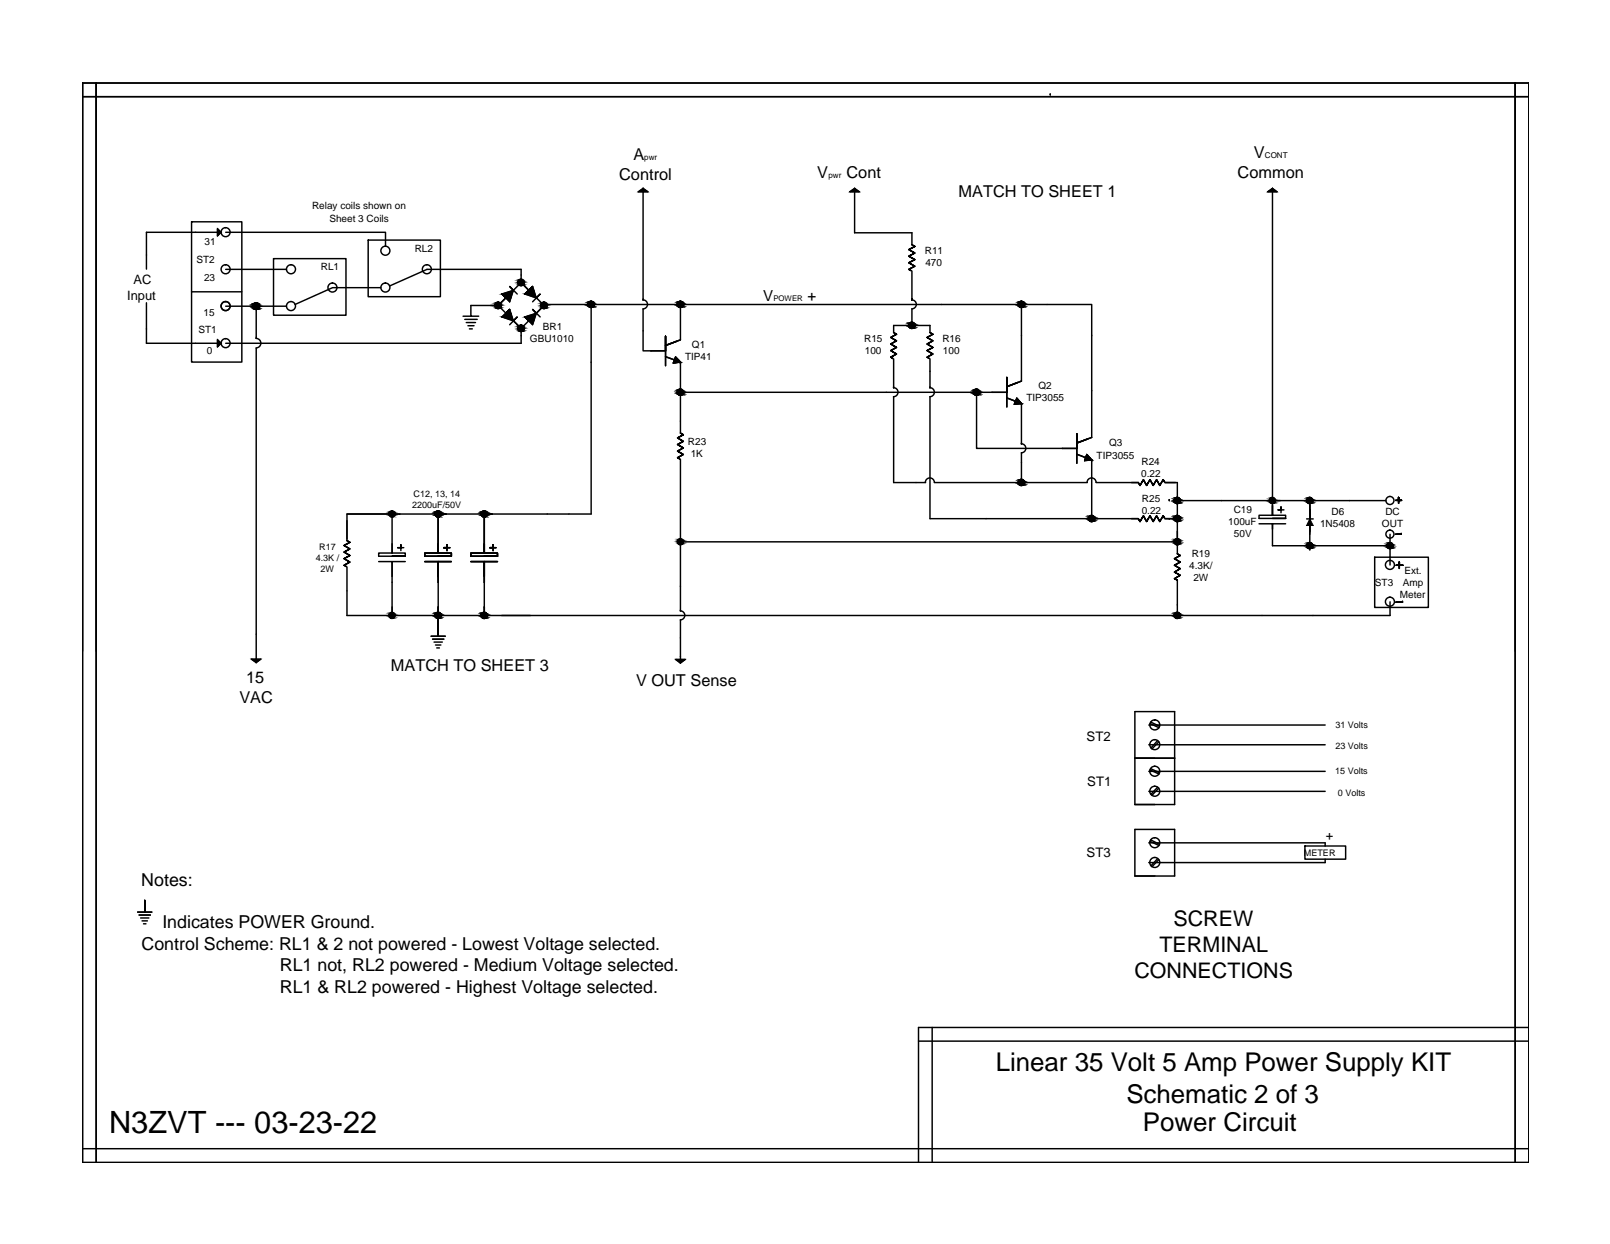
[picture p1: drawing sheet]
<svg xmlns="http://www.w3.org/2000/svg" width="279mm" height="216mm" viewBox="0 0 279 216" stroke-linecap="round" stroke-linejoin="round" font-family="sans-serif">
<!-- layer: 0 -->
<g fill="none" stroke="#000" stroke-width=".25">
<path d="M14.3 14.4h251v98.6M14.3 14.4h251v187.3h-251zM14.3 16.8h251M16.7 14.4v187.3M182.3 16.5h.1M262.9 14.4v187.3M33.2 38.5h8.8v24.3h-8.8zM37.7 39.7l.7 .6-.7 .7zM110.8 33.3l.8-.6 .9 .6zM111.6 32.7v19.4M147.5 33.3l.8-.6 .9 .6zM148.3 33.3v7.1h10v2.1"/>
<path d="M220 33.3l.8-.6 .8 .6zM220.8 33.3v56.1M25.4 52.5v7.1h13M33.2 50.6h8.8M37.7 58.9l.7 .7-.7 .6zM38.4 40.3h-13v6.4M39.2 40.3h27.7v2.4M39.2 53.1h10.5M39.2 46.8h10.5M44.4 58.7a.83 .83 0 0 1 .9 .9 .83 .83 0 0 1-.9 .8M44.5 53.1v5.6M47.5 44.9h12.5v9.8h-12.5z"/>
<path d="M63.9 41.7h12.5v9.8h-12.5zM66.1 49.9h-8.4l-6.5 2.9M67.6 49.6l6.5-2.8h16.3v2.2l1.4 1.4M80.4 54.9h1.3M80.7 55.4h2.1M80.9 56h1.6M81.2 56.5h1.1M81.5 57.1h.5M86.5 53h-4.8v1.9h1.4M87.1 51l2-.6-.7 2-1.3-1.4 .7 .7M87.8 51.7l-1.3 1.3 3.9 4 4-4-4-4-3.9 4 .1-.1M88.4 53.7l.7 2-2-.7 1.3-1.3-.6 .7 2.6 2.6v2.6h-51.2"/>
<path d="M89.1 55.7l.7-.7-1.4 1.4M89.8 51l-1.4-1.3 .7 .7-1.3 1.3M92.4 49.7l-1.3 1.3 .7-.6 1.3 1.3-2-.7 1.3-1.3 .7 2 .6-.7-1.3 1.4M93.1 54.4l-.7-.7 1.3 1.3M94.4 53l-2.6 2.7-.7-.7 1.3 1.4 .7-2-2 .6M94.9 52.8h94.6v23.1l-2.6 1 1.9-.7M102.6 52.8v36.4h-42.4M111.6 52a.78 .78 0 0 1 .8 .8 .78 .78 0 0 1-.8 .8v7.3h3.9v-2.6v5.2M118.1 52.8v6.2l-2.6 1M155.1 57.7l.5 .3-1 .6 1 .6-1 .5 1 .6-1 .5 1 .6-1 .6 .5 .3-.5-.3 1-.6-1-.6 1-.5-1-.6 1-.5-1-.6 1-.6zM155.1 57.7v-1.2h6.3v1.2M158.2 52a.78 .78 0 0 1 .8 .8 .78 .78 0 0 1-.8 .8"/>
<path d="M158.3 47v5.1v-.2M158.3 42.5l.5 .3-1.1 .5 1.1 .6-1.1 .6 1.1 .6-1.1 .5 1.1 .6-1.1 .6 .6 .2-.6-.2 1.1-.6-1.1-.6 1.1-.5-1.1-.6 1.1-.6-1.1-.6 1.1-.5zM158.3 53.6v2.9M161.4 57.7l.5 .3-1 .6 1 .6-1 .5 1 .6-1 .5 1 .6-1 .6 .5 .3-.5-.3 1-.6-1-.6 1-.5-1-.6 1-.5-1-.6 1-.6zM177.3 52.8v13.3l-2.6 1 1.9-.7M44.5 60.4v54M115.5 61.9l2.6 .9-.9-.9-.3 1.1 1.2-.2v12.4M118.1 75.2l.5 .3-1 .5 1 .6-1 .5 1 .6-1 .6 1 .6-1 .5 .5 .3-.5-.3 1-.5-1-.6 1-.6-1-.6 1-.5-1-.6 1-.5zM118.1 68.1h56.6v-2.6v5.1M118.1 79.7v14.3h86.2v-4M155.1 67.3a.78 .78 0 0 1 .7 .8 .78 .78 0 0 1-.7 .7M155.1 62.3v5v-.2"/>
<path d="M155.1 68.8v14.9h5.5M161.4 67.3a.78 .78 0 0 1 .8 .8 .78 .78 0 0 1-.8 .7M161.4 68.8v21.2h36.1M161.4 62.3v5M169.5 68.1v9.7h17.4v-2.5v5.1M174.7 69.1l2.6 .9-.8-.9-.5 1.1 1.3-.2v7.1M177.2 77a.78 .78 0 0 1 .8 .8 .78 .78 0 0 1-.8 .8M177.3 78.6v5.1M186.9 78.8l2.6 1-.9-.9-.4 1 1.3-.1v10.2M60.2 93.8l.5 .3-1 .6 1 .6-1 .5 1 .6-1 .6 1 .6-1 .5 .5 .3-.5-.3 1-.5-1-.6 1-.6-1-.6 1-.5-1-.6 1-.6zM60.2 90.4v3.4M60.2 98.4v8.4h181v-2.3"/>
<path d="M65.7 97.5h4.6M68 96.5h2.3h-4.6v-.5h4.6v.5M68 89.2h-7.8v4.3M68 97.5v9.3M69.4 89.3l-1.4-.1v6.8v-1.6M70.1 95.1h-1.1h.6v-.6v1.1M73.7 97.5h4.6M76 96.5h2.3h-4.6v-.5h4.6v.5M76 97.5v9.3M77.4 89.3l-1.4-.1v6.8v-1.6M78.1 95.1h-1.1h.6v-.6v1.1M81.7 97.5h4.6"/>
<path d="M84 96.5h2.3h-4.6v-.5h4.6v.5M84 97.5v9.3M85.4 89.3l-1.4-.1v6.8v-1.6M86.1 95.1h-1.1h.6v-.6v1.1M118.1 94v12.1M160.6 83.7a.78 .78 0 0 1 .8-.8 .78 .78 0 0 1 .8 .8h26.5M188.7 83.7a.78 .78 0 0 1 .7-.8 .78 .78 0 0 1 .8 .8h7.3M197.5 90l.3 .5 .6-1 .6 1 .6-1 .5 1 .6-1 .6 1 .6-1 .3 .5-.3-.5-.6 1-.6-1-.6 1-.5-1-.6 1-.6-1-.6 1zM197.5 83.7l.3 .6 .6-1.1 .6 1.1 .6-1.1 .5 1.1 .6-1.1 .6 1.1 .6-1.1 .3 .5-.3-.5-.6 1.1-.6-1.1-.6 1.1-.5-1.1-.6 1.1-.6-1.1-.6 1.1zM202.2 83.7h2.1v6.3M202.2 90h2.1M202.9 86.9h.1"/>
<path d="M202.9 90v.1M204.3 96.1l.5 .3-1 .6 1 .6-1 .5 1 .6-1 .6 1 .5-1 .6 .5 .3-.5-.3 1-.6-1-.5 1-.6-1-.6 1-.5-1-.6 1-.6zM204.3 92.2v3.9M204.3 86.9h36.2M218.5 90.9h4.6M219.9 86.9h2.3M220.8 90h2.3h-4.6v-.6h4.6v.6M220.8 90.9v3.8h20.4M222.8 88.5h-1h.5v-.5v1M226.8 90.1h1.1M227.3 87.4v2.4v-1.4M227.3 90.1v2.2"/>
<path d="M227.3 89.9v2.3M227.3 86.9v8.6M238.6 96.7h9.3v8.7h-9.3zM241.2 92.7v5.4M242.2 92.7h1zM242.2 86.8h1h-.5v-.5v1M242.3 98.1h1.1h-.6v-.5v1.1M242.7 86.3v.5h.5h-1h1h-.5v-.5v1zM242.8 97.6v.5h.6h-1.1h1.1h-.6v-.5v1.1zM243.2 92.7h.1M43.6 114.4h1.7l-.8 .6zM74.8 110.4h1.2v-3.6v3.6h1.3"/>
<path d="M75.1 110.9h1.9M75.3 111.4h1.5M75.6 111.9h.9M75.8 112.5h.5M117.2 114.4h1.7l-.8 .7zM118.1 106a.78 .78 0 0 1 .7 .8 .78 .78 0 0 1-.7 .8M118.1 107.6v7.4M204.3 100.7v6.1M242.2 104.5h1.2zM243.4 104.5h.1M196.9 123.5h6.9v16.1h-6.9zM196.9 131.6h6.9"/>
<path d="M199.4 133.9h30.6M199.4 137.3h30.6M199.4 125.8h30.6M199.4 129.3h30.6M199.6 133.6l1.5 .7M199.6 125.6l1.5 .7M199.7 133.4l1.5 .7M199.7 125.3l1.5 .7M200.9 136.6l-1.2 1.3M200.9 128.5l-1.2 1.3M201.1 136.8l-1.2 1.2M201.1 128.7l-1.2 1.3"/>
<path d="M23.9 158.3h1.2v-2v2h1.2M24.1 158.8h2M24.4 159.3h1.4M24.7 159.8h.9M196.9 143.9h6.9v8.1h-6.9zM199.4 146.3h30.6v.5M199.6 146l1.5 .7M199.7 145.8l1.5 .7M200.9 149l-1.2 1.3M201.1 149.2l-1.2 1.2M226.5 146.8h7v2.3h-7zM230 149.1v.6h-30.6"/>
<path d="M24.9 160.3h.4M161.8 178.3v23.4M265.3 178.3h-105.9v23.4M14.3 199.4h251M159.4 180.7h105.9"/>
<circle cx="39.2" cy="46.7" r=".78"/>
<circle cx="39.2" cy="40.3" r=".78"/>
<circle cx="39.2" cy="53.1" r=".78"/>
<circle cx="39.2" cy="59.6" r=".78"/>
<circle cx="44.4" cy="53.1" r=".57"/>
<circle cx="50.5" cy="46.7" r=".78"/>
<circle cx="50.5" cy="53.1" r=".78"/>
<circle cx="57.7" cy="49.9" r=".78"/>
<circle cx="66.9" cy="43.5" r=".78"/>
<circle cx="66.9" cy="49.9" r=".78"/>
<circle cx="74.1" cy="46.7" r=".78"/>
<circle cx="86.4" cy="53" r=".57"/>
<circle cx="90.4" cy="57" r=".57"/>
<circle cx="90.4" cy="49" r=".57"/>
<circle cx="94.4" cy="53" r=".57"/>
<circle cx="102.6" cy="52.8" r=".53"/>
<circle cx="118.1" cy="52.8" r=".53"/>
<circle cx="158.2" cy="56.5" r=".53"/>
<circle cx="177.2" cy="52.8" r=".53"/>
<circle cx="118.1" cy="68.1" r=".53"/>
<circle cx="169.5" cy="68.1" r=".53"/>
<circle cx="68" cy="89.2" r=".53"/>
<circle cx="76" cy="89.2" r=".53"/>
<circle cx="84" cy="89.2" r=".53"/>
<circle cx="118.1" cy="94" r=".53"/>
<circle cx="177.2" cy="83.7" r=".53"/>
<circle cx="189.4" cy="90" r=".53"/>
<circle cx="204.3" cy="86.9" r=".53"/>
<circle cx="204.3" cy="90" r=".53"/>
<circle cx="204.3" cy="94" r=".53"/>
<circle cx="220.8" cy="86.9" r=".53"/>
<circle cx="227.3" cy="86.9" r=".53"/>
<circle cx="227.3" cy="94.7" r=".53"/>
<circle cx="241.2" cy="98" r=".78"/>
<circle cx="241.2" cy="92.7" r=".7"/>
<circle cx="241.2" cy="86.9" r=".7"/>
<circle cx="241.2" cy="94.7" r=".53"/>
<circle cx="68" cy="106.8" r=".53"/>
<circle cx="76" cy="106.8" r=".53"/>
<circle cx="84" cy="106.8" r=".53"/>
<circle cx="204.3" cy="106.8" r=".53"/>
<circle cx="241.2" cy="104.4" r=".78"/>
<circle cx="200.4" cy="133.9" r=".87"/>
<circle cx="200.4" cy="125.8" r=".87"/>
<circle cx="200.4" cy="137.3" r=".87"/>
<circle cx="200.4" cy="129.2" r=".87"/>
<circle cx="200.4" cy="146.3" r=".87"/>
<circle cx="200.4" cy="149.7" r=".87"/>
</g>
<g fill="#000" stroke="#000" stroke-width=".17">
<path d="M44 53.4h.9l-.2 .3zM44.2 52.7h.5zM86 53.3h.9l-.2 .2zM86.2 52.5h.5zM89.9 57.3h1l-.2 .2zM89.9 49.3h1l-.2 .2zM90.1 56.5h.6zM90.1 48.6h.6zM93.9 53.3h1l-.2 .2zM94.1 52.5h.6zM102.1 53.1h.9l-.2 .2zM102.3 52.4h.5z"/>
<path d="M117.7 53.1h.8l-.2 .2zM117.8 52.4h.5zM157.8 56.7h.9l-.2 .3zM158 56.1h.5zM176.8 53.1h.9l-.2 .2zM177 52.4h.5zM117.7 68.3h.8l-.2 .2zM117.8 67.6h.5zM169.1 68.3h.8l-.2 .2zM169.2 67.6h.5zM67.6 89.5h.9l-.2 .2zM67.8 88.8h.5z"/>
<path d="M75.6 89.5h.9l-.2 .2zM75.8 88.8h.5zM83.6 89.5h.9l-.2 .2zM83.8 88.8h.5zM117.7 94.3h.8l-.2 .2zM117.8 93.6h.5zM176.8 84h.9l-.2 .2zM177 83.3h.5zM189 90.3h.9l-.2 .2zM189.2 89.6h.5zM203.8 87.1h.9l-.1 .2zM203.8 90.3h.9l-.1 .2z"/>
<path d="M203.8 94.3h.9l-.1 .2zM204.1 86.4h.5zM204.1 89.6h.5zM204.1 93.6h.5zM220.4 87.1h.8l-.1 .2zM220.6 86.4h.5zM226.9 87.1h.9l-.2 .2zM226.9 95h.9l-.2 .1zM227 86.4h.6zM227 94.2h.6zM240.8 95h.9l-.2 .1zM241 94.2h.5z"/>
<path d="M67.6 107.1h.9l-.2 .2zM67.8 106.4h.5zM75.6 107.1h.9l-.2 .2zM75.8 106.4h.5zM83.6 107.1h.9l-.2 .2zM83.8 106.4h.5zM203.8 107.1h.9l-.1 .2zM204.1 106.4h.5z"/>
<path d="M37.7 39.7v.6h.7zM37.7 40.3h.7l-.7 .7z"/>
<path d="M110.8 33.3l.8-.6v.6zM111.6 32.7v.6h.9z"/>
<path d="M147.5 33.3l.8-.6v.6zM148.3 32.7v.6h.9z"/>
<path d="M220 33.3l.8-.6v.6zM220.8 32.7v.6h.8z"/>
<path d="M37.7 58.9v.7h.7zM37.7 59.6h.7l-.7 .6z"/>
<path d="M44 52.9l-.1 .2h1.1zM44 52.9h.9l.1 .2z"/>
<path d="M44 52.9l-.1 .2h1.1zM44 52.9h.9l.1 .2z"/>
<path d="M44 52.9l-.1 .2h1.1zM44 52.9h.9l.1 .2z"/>
<path d="M44 52.9h.9l-.7-.2zM44.2 52.7h.5l.2 .2z"/>
<path d="M43.9 53.1l.1 .3h.9zM43.9 53.1h1.1l-.1 .3z"/>
<path d="M44 53.4l.2 .3h.5zM44.2 53.7h.5z"/>
<path d="M44 52.9h.9l-.7-.2zM44.2 52.7h.5l.2 .2z"/>
<path d="M43.9 53.1l.1 .3h.9zM43.9 53.1h1.1l-.1 .3z"/>
<path d="M44 53.4l.2 .3h.5zM44.2 53.7h.5z"/>
<path d="M44 52.9h.9l-.7-.2zM44.2 52.7h.5l.2 .2z"/>
<path d="M43.9 53.1l.1 .3h.9zM43.9 53.1h1.1l-.1 .3z"/>
<path d="M44 53.4l.2 .3h.5zM44.2 53.7h.5z"/>
<path d="M86 52.8l-.1 .2h1.1zM86 52.8h.9l.1 .2z"/>
<path d="M86 52.8h.9l-.7-.3zM86.2 52.5h.5l.2 .3z"/>
<path d="M85.9 53l.1 .3h.9zM85.9 53h1.1l-.1 .3z"/>
<path d="M86 53.3l.2 .2h.5zM86.2 53.5h.5z"/>
<path d="M87.1 55h1.3l-.6-.6zM87.1 55h1.3l.7 .7z"/>
<path d="M88.4 53.7l-.6 .7h.9zM87.8 54.4h.9l.4 1.3z"/>
<path d="M89.1 50.4l-1.3 1.3h.9zM87.8 51.7h.9l-.3 .7z"/>
<path d="M87.1 51h1.3l.7-.6zM87.1 51h1.3l-.6 .7z"/>
<path d="M89.9 56.7l-.1 .3h1.2zM89.9 56.7h1l.1 .3z"/>
<path d="M89.9 48.8l-.1 .2h1.2zM89.9 48.8h1l.1 .2z"/>
<path d="M89.9 56.7h1l-.8-.2zM90.1 56.5h.6l.2 .2z"/>
<path d="M89.8 57l.1 .3h1zM89.8 57h1.2l-.1 .3z"/>
<path d="M89.9 57.3l.2 .2h.6zM90.1 57.5h.6z"/>
<path d="M89.9 48.8h1l-.8-.2zM90.1 48.6h.6l.2 .2z"/>
<path d="M89.8 49l.1 .3h1zM89.8 49h1.2l-.1 .3z"/>
<path d="M89.9 49.3l.2 .2h.6zM90.1 49.5h.6z"/>
<path d="M91.1 51h1.3l-.6-.6zM91.1 51h1.3l.7 .7z"/>
<path d="M92.4 49.7l-.6 .7h.8zM91.8 50.4h.8l.5 1.3z"/>
<path d="M93.1 54.4l-1.3 1.3h.8zM91.8 55.7h.8l-.2 .7z"/>
<path d="M91.1 55h1.3l.7-.6zM91.1 55h1.3l-.6 .7z"/>
<path d="M93.9 52.8l-.1 .2h1.2zM93.9 52.8h1l.1 .2z"/>
<path d="M93.9 52.8h1l-.8-.3zM94.1 52.5h.6l.2 .3z"/>
<path d="M93.8 53l.1 .3h1zM93.8 53h1.2l-.1 .3z"/>
<path d="M93.9 53.3l.2 .2h.6zM94.1 53.5h.6z"/>
<path d="M102.1 52.6v.2h1zM102.1 52.6h.9l.1 .2z"/>
<path d="M102.1 52.6v.2h1zM102.1 52.6h.9l.1 .2z"/>
<path d="M102.1 52.6v.2h1zM102.1 52.6h.9l.1 .2z"/>
<path d="M102.1 52.6h.9l-.7-.2zM102.3 52.4h.5l.2 .2z"/>
<path d="M102.1 52.8v.3h.9zM102.1 52.8h1l-.1 .3z"/>
<path d="M102.1 53.1l.2 .2h.5zM102.3 53.3h.5z"/>
<path d="M102.1 52.6h.9l-.7-.2zM102.3 52.4h.5l.2 .2z"/>
<path d="M102.1 52.8v.3h.9zM102.1 52.8h1l-.1 .3z"/>
<path d="M102.1 53.1l.2 .2h.5zM102.3 53.3h.5z"/>
<path d="M102.1 52.6h.9l-.7-.2zM102.3 52.4h.5l.2 .2z"/>
<path d="M102.1 52.8v.3h.9zM102.1 52.8h1l-.1 .3z"/>
<path d="M102.1 53.1l.2 .2h.5zM102.3 53.3h.5z"/>
<path d="M117.7 52.6l-.1 .2h1zM117.7 52.6h.8l.1 .2z"/>
<path d="M117.7 52.6l-.1 .2h1zM117.7 52.6h.8l.1 .2z"/>
<path d="M117.7 52.6l-.1 .2h1zM117.7 52.6h.8l.1 .2z"/>
<path d="M117.8 52.4l-.1 .2h.8zM117.8 52.4h.5l.2 .2z"/>
<path d="M117.6 52.8l.1 .3h.8zM117.6 52.8h1l-.1 .3z"/>
<path d="M117.7 53.1l.1 .2h.5zM117.8 53.3h.5z"/>
<path d="M117.8 52.4l-.1 .2h.8zM117.8 52.4h.5l.2 .2z"/>
<path d="M117.6 52.8l.1 .3h.8zM117.6 52.8h1l-.1 .3z"/>
<path d="M117.7 53.1l.1 .2h.5zM117.8 53.3h.5z"/>
<path d="M117.8 52.4l-.1 .2h.8zM117.8 52.4h.5l.2 .2z"/>
<path d="M117.6 52.8l.1 .3h.8zM117.6 52.8h1l-.1 .3z"/>
<path d="M117.7 53.1l.1 .2h.5zM117.8 53.3h.5z"/>
<path d="M157.8 56.2l-.1 .3h1.1zM157.8 56.2h.9l.1 .3z"/>
<path d="M157.8 56.2l-.1 .3h1.1zM157.8 56.2h.9l.1 .3z"/>
<path d="M157.8 56.2l-.1 .3h1.1zM157.8 56.2h.9l.1 .3z"/>
<path d="M157.8 56.2h.9l-.7-.1zM158 56.1h.5l.2 .1z"/>
<path d="M157.7 56.5l.1 .2h.9zM157.7 56.5h1.1l-.1 .2z"/>
<path d="M157.8 56.7l.2 .3h.5zM158 57h.5z"/>
<path d="M157.8 56.2h.9l-.7-.1zM158 56.1h.5l.2 .1z"/>
<path d="M157.7 56.5l.1 .2h.9zM157.7 56.5h1.1l-.1 .2z"/>
<path d="M157.8 56.7l.2 .3h.5zM158 57h.5z"/>
<path d="M157.8 56.2h.9l-.7-.1zM158 56.1h.5l.2 .1z"/>
<path d="M157.7 56.5l.1 .2h.9zM157.7 56.5h1.1l-.1 .2z"/>
<path d="M157.8 56.7l.2 .3h.5zM158 57h.5z"/>
<path d="M176.8 52.6v.2h1zM176.8 52.6h.9l.1 .2z"/>
<path d="M176.8 52.6v.2h1zM176.8 52.6h.9l.1 .2z"/>
<path d="M176.8 52.6v.2h1zM176.8 52.6h.9l.1 .2z"/>
<path d="M177 52.4l-.2 .2h.9zM177 52.4h.5l.2 .2z"/>
<path d="M176.8 52.8v.3h.9zM176.8 52.8h1l-.1 .3z"/>
<path d="M176.8 53.1l.2 .2h.5zM177 53.3h.5z"/>
<path d="M177 52.4l-.2 .2h.9zM177 52.4h.5l.2 .2z"/>
<path d="M176.8 52.8v.3h.9zM176.8 52.8h1l-.1 .3z"/>
<path d="M176.8 53.1l.2 .2h.5zM177 53.3h.5z"/>
<path d="M177 52.4l-.2 .2h.9zM177 52.4h.5l.2 .2z"/>
<path d="M176.8 52.8v.3h.9zM176.8 52.8h1l-.1 .3z"/>
<path d="M176.8 53.1l.2 .2h.5zM177 53.3h.5z"/>
<path d="M117.1 62.5l-.2 .3h1.2zM116.9 62.8h1.2l-1.2 .2z"/>
<path d="M117.1 62.5l-.2 .3h1.2zM116.9 62.8h1.2l-1.2 .2z"/>
<path d="M117.2 61.9l-.1 .6h.6zM117.1 62.5h.6l.4 .3z"/>
<path d="M117.2 61.9l-.1 .6h.6zM117.1 62.5h.6l.4 .3z"/>
<path d="M117.7 67.8l-.1 .3h1zM117.7 67.8h.8l.1 .3z"/>
<path d="M117.7 67.8l-.1 .3h1zM117.7 67.8h.8l.1 .3z"/>
<path d="M117.7 67.8l-.1 .3h1zM117.7 67.8h.8l.1 .3z"/>
<path d="M117.8 67.6l-.1 .2h.8zM117.8 67.6h.5l.2 .2z"/>
<path d="M117.6 68.1l.1 .2h.8zM117.6 68.1h1l-.1 .2z"/>
<path d="M117.7 68.3l.1 .2h.5zM117.8 68.5h.5z"/>
<path d="M117.8 67.6l-.1 .2h.8zM117.8 67.6h.5l.2 .2z"/>
<path d="M117.6 68.1l.1 .2h.8zM117.6 68.1h1l-.1 .2z"/>
<path d="M117.7 68.3l.1 .2h.5zM117.8 68.5h.5z"/>
<path d="M117.8 67.6l-.1 .2h.8zM117.8 67.6h.5l.2 .2z"/>
<path d="M117.6 68.1l.1 .2h.8zM117.6 68.1h1l-.1 .2z"/>
<path d="M117.7 68.3l.1 .2h.5zM117.8 68.5h.5z"/>
<path d="M169.1 67.8l-.1 .3h1zM169.1 67.8h.8l.1 .3z"/>
<path d="M169.1 67.8l-.1 .3h1zM169.1 67.8h.8l.1 .3z"/>
<path d="M169.1 67.8l-.1 .3h1zM169.1 67.8h.8l.1 .3z"/>
<path d="M169.2 67.6l-.1 .2h.8zM169.2 67.6h.5l.2 .2z"/>
<path d="M169 68.1l.1 .2h.8zM169 68.1h1l-.1 .2z"/>
<path d="M169.1 68.3l.1 .2h.5zM169.2 68.5h.5z"/>
<path d="M169.2 67.6l-.1 .2h.8zM169.2 67.6h.5l.2 .2z"/>
<path d="M169 68.1l.1 .2h.8zM169 68.1h1l-.1 .2z"/>
<path d="M169.1 68.3l.1 .2h.5zM169.2 68.5h.5z"/>
<path d="M169.2 67.6l-.1 .2h.8zM169.2 67.6h.5l.2 .2z"/>
<path d="M169 68.1l.1 .2h.8zM169 68.1h1l-.1 .2z"/>
<path d="M169.1 68.3l.1 .2h.5zM169.2 68.5h.5z"/>
<path d="M176.2 69.7l-.1 .3h1.2zM176.1 70h1.2l-1.3 .2z"/>
<path d="M176.2 69.7l-.1 .3h1.2zM176.1 70h1.2l-1.3 .2z"/>
<path d="M176.5 69.1l-.3 .6h.7zM176.2 69.7h.7l.4 .3z"/>
<path d="M176.5 69.1l-.3 .6h.7zM176.2 69.7h.7l.4 .3z"/>
<path d="M188.4 79.4l-.1 .4h1.2zM188.3 79.8h1.2l-1.3 .1z"/>
<path d="M188.4 79.4l-.1 .4h1.2zM188.3 79.8h1.2l-1.3 .1z"/>
<path d="M188.6 78.9l-.2 .5h.7zM188.4 79.4h.7l.4 .4z"/>
<path d="M188.6 78.9l-.2 .5h.7zM188.4 79.4h.7l.4 .4z"/>
<path d="M67.6 89l-.1 .2h1.1zM67.6 89h.9l.1 .2z"/>
<path d="M67.6 89h.9l-.7-.2zM67.8 88.8h.5l.2 .2z"/>
<path d="M67.5 89.2l.1 .3h.9zM67.5 89.2h1.1l-.1 .3z"/>
<path d="M67.6 89.5l.2 .2h.5zM67.8 89.7h.5z"/>
<path d="M75.6 89l-.1 .2h1.1zM75.6 89h.9l.1 .2z"/>
<path d="M75.6 89l-.1 .2h1.1zM75.6 89h.9l.1 .2z"/>
<path d="M75.6 89l-.1 .2h1.1zM75.6 89h.9l.1 .2z"/>
<path d="M75.6 89h.9l-.7-.2zM75.8 88.8h.5l.2 .2z"/>
<path d="M75.5 89.2l.1 .3h.9zM75.5 89.2h1.1l-.1 .3z"/>
<path d="M75.6 89.5l.2 .2h.5zM75.8 89.7h.5z"/>
<path d="M75.6 89h.9l-.7-.2zM75.8 88.8h.5l.2 .2z"/>
<path d="M75.5 89.2l.1 .3h.9zM75.5 89.2h1.1l-.1 .3z"/>
<path d="M75.6 89.5l.2 .2h.5zM75.8 89.7h.5z"/>
<path d="M75.6 89h.9l-.7-.2zM75.8 88.8h.5l.2 .2z"/>
<path d="M75.5 89.2l.1 .3h.9zM75.5 89.2h1.1l-.1 .3z"/>
<path d="M75.6 89.5l.2 .2h.5zM75.8 89.7h.5z"/>
<path d="M83.6 89l-.1 .2h1.1zM83.6 89h.9l.1 .2z"/>
<path d="M83.6 89l-.1 .2h1.1zM83.6 89h.9l.1 .2z"/>
<path d="M83.6 89l-.1 .2h1.1zM83.6 89h.9l.1 .2z"/>
<path d="M83.6 89h.9l-.7-.2zM83.8 88.8h.5l.2 .2z"/>
<path d="M83.5 89.2l.1 .3h.9zM83.5 89.2h1.1l-.1 .3z"/>
<path d="M83.6 89.5l.2 .2h.5zM83.8 89.7h.5z"/>
<path d="M83.6 89h.9l-.7-.2zM83.8 88.8h.5l.2 .2z"/>
<path d="M83.5 89.2l.1 .3h.9zM83.5 89.2h1.1l-.1 .3z"/>
<path d="M83.6 89.5l.2 .2h.5zM83.8 89.7h.5z"/>
<path d="M83.6 89h.9l-.7-.2zM83.8 88.8h.5l.2 .2z"/>
<path d="M83.5 89.2l.1 .3h.9zM83.5 89.2h1.1l-.1 .3z"/>
<path d="M83.6 89.5l.2 .2h.5zM83.8 89.7h.5z"/>
<path d="M117.7 93.8l-.1 .2h1zM117.7 93.8h.8l.1 .2z"/>
<path d="M117.7 93.8h.8l-.7-.2zM117.8 93.6h.5l.2 .2z"/>
<path d="M117.6 94l.1 .3h.8zM117.6 94h1l-.1 .3z"/>
<path d="M117.7 94.3l.1 .2h.5zM117.8 94.5h.5z"/>
<path d="M176.8 83.5v.2h1zM176.8 83.5h.9l.1 .2z"/>
<path d="M176.8 83.5v.2h1zM176.8 83.5h.9l.1 .2z"/>
<path d="M176.8 83.5v.2h1zM176.8 83.5h.9l.1 .2z"/>
<path d="M177 83.3l-.2 .2h.9zM177 83.3h.5l.2 .2z"/>
<path d="M176.8 83.7v.3h.9zM176.8 83.7h1l-.1 .3z"/>
<path d="M176.8 84l.2 .2h.5zM177 84.2h.5z"/>
<path d="M177 83.3l-.2 .2h.9zM177 83.3h.5l.2 .2z"/>
<path d="M176.8 83.7v.3h.9zM176.8 83.7h1l-.1 .3z"/>
<path d="M176.8 84l.2 .2h.5zM177 84.2h.5z"/>
<path d="M177 83.3l-.2 .2h.9zM177 83.3h.5l.2 .2z"/>
<path d="M176.8 83.7v.3h.9zM176.8 83.7h1l-.1 .3z"/>
<path d="M176.8 84l.2 .2h.5zM177 84.2h.5z"/>
<path d="M189 89.8l-.1 .2h1.1zM189 89.8h.9l.1 .2z"/>
<path d="M189 89.8l-.1 .2h1.1zM189 89.8h.9l.1 .2z"/>
<path d="M189 89.8l-.1 .2h1.1zM189 89.8h.9l.1 .2z"/>
<path d="M189 89.8h.9l-.7-.2zM189.2 89.6h.5l.2 .2z"/>
<path d="M188.9 90l.1 .3h.9zM188.9 90h1.1l-.1 .3z"/>
<path d="M189 90.3l.2 .2h.5zM189.2 90.5h.5z"/>
<path d="M189 89.8h.9l-.7-.2zM189.2 89.6h.5l.2 .2z"/>
<path d="M188.9 90l.1 .3h.9zM188.9 90h1.1l-.1 .3z"/>
<path d="M189 90.3l.2 .2h.5zM189.2 90.5h.5z"/>
<path d="M189 89.8h.9l-.7-.2zM189.2 89.6h.5l.2 .2z"/>
<path d="M188.9 90l.1 .3h.9zM188.9 90h1.1l-.1 .3z"/>
<path d="M189 90.3l.2 .2h.5zM189.2 90.5h.5z"/>
<path d="M203.8 86.6v.3h1zM203.8 86.6h.9l.1 .3z"/>
<path d="M203.8 86.6v.3h1zM203.8 86.6h.9l.1 .3z"/>
<path d="M203.8 86.6v.3h1zM203.8 86.6h.9l.1 .3z"/>
<path d="M203.8 89.8v.2h1zM203.8 89.8h.9l.1 .2z"/>
<path d="M203.8 89.8v.2h1zM203.8 89.8h.9l.1 .2z"/>
<path d="M203.8 89.8v.2h1zM203.8 89.8h.9l.1 .2z"/>
<path d="M203.8 93.8v.2h1zM203.8 93.8h.9l.1 .2z"/>
<path d="M203.8 93.8v.2h1zM203.8 93.8h.9l.1 .2z"/>
<path d="M203.8 86.6h.9l-.6-.2zM204.1 86.4h.5l.1 .2z"/>
<path d="M203.8 86.9v.2h.9zM203.8 86.9h1l-.1 .2z"/>
<path d="M203.8 87.1l.3 .2h.5zM204.1 87.3h.5z"/>
<path d="M203.8 86.6h.9l-.6-.2zM204.1 86.4h.5l.1 .2z"/>
<path d="M203.8 86.9v.2h.9zM203.8 86.9h1l-.1 .2z"/>
<path d="M203.8 87.1l.3 .2h.5zM204.1 87.3h.5z"/>
<path d="M203.8 86.6h.9l-.6-.2zM204.1 86.4h.5l.1 .2z"/>
<path d="M203.8 86.9v.2h.9zM203.8 86.9h1l-.1 .2z"/>
<path d="M203.8 87.1l.3 .2h.5zM204.1 87.3h.5z"/>
<path d="M203.8 89.8h.9l-.6-.2zM204.1 89.6h.5l.1 .2z"/>
<path d="M203.8 90v.3h.9zM203.8 90h1l-.1 .3z"/>
<path d="M203.8 90.3l.3 .2h.5zM204.1 90.5h.5z"/>
<path d="M203.8 89.8h.9l-.6-.2zM204.1 89.6h.5l.1 .2z"/>
<path d="M203.8 90v.3h.9zM203.8 90h1l-.1 .3z"/>
<path d="M203.8 90.3l.3 .2h.5zM204.1 90.5h.5z"/>
<path d="M203.8 89.8h.9l-.6-.2zM204.1 89.6h.5l.1 .2z"/>
<path d="M203.8 90v.3h.9zM203.8 90h1l-.1 .3z"/>
<path d="M203.8 90.3l.3 .2h.5zM204.1 90.5h.5z"/>
<path d="M203.8 93.8h.9l-.6-.2zM204.1 93.6h.5l.1 .2z"/>
<path d="M203.8 94v.3h.9zM203.8 94h1l-.1 .3z"/>
<path d="M203.8 94.3l.3 .2h.5zM204.1 94.5h.5z"/>
<path d="M203.8 93.8h.9l-.6-.2zM204.1 93.6h.5l.1 .2z"/>
<path d="M203.8 94v.3h.9zM203.8 94h1l-.1 .3z"/>
<path d="M203.8 94.3l.3 .2h.5zM204.1 94.5h.5z"/>
<path d="M220.4 86.6l-.1 .3h1zM220.4 86.6h.8l.1 .3z"/>
<path d="M220.4 86.6h.8l-.6-.2zM220.6 86.4h.5l.1 .2z"/>
<path d="M220.3 86.9l.1 .2h.8zM220.3 86.9h1l-.1 .2z"/>
<path d="M220.4 87.1l.2 .2h.5zM220.6 87.3h.5z"/>
<path d="M227.3 90.1l-.5 1.1h.5zM227.3 90.1l.6 1.1h-.6z"/>
<path d="M226.9 86.6l-.1 .3h1zM226.9 86.6h.9v.3z"/>
<path d="M226.9 86.6l-.1 .3h1zM226.9 86.6h.9v.3z"/>
<path d="M226.9 94.5l-.1 .2h1zM226.9 94.5h.9v.2z"/>
<path d="M226.9 94.5l-.1 .2h1zM226.9 94.5h.9v.2z"/>
<path d="M227 86.4l-.1 .2h.9zM227 86.4h.6l.2 .2z"/>
<path d="M226.8 86.9l.1 .2h.9zM226.8 86.9h1v.2z"/>
<path d="M226.9 87.1l.1 .2h.6zM227 87.3h.6z"/>
<path d="M227 86.4l-.1 .2h.9zM227 86.4h.6l.2 .2z"/>
<path d="M226.8 86.9l.1 .2h.9zM226.8 86.9h1v.2z"/>
<path d="M226.9 87.1l.1 .2h.6zM227 87.3h.6z"/>
<path d="M227 94.2l-.1 .3h.9zM227 94.2h.6l.2 .3z"/>
<path d="M226.8 94.7l.1 .3h.9zM226.8 94.7h1v.3z"/>
<path d="M226.9 95l.1 .1h.6zM227 95.1h.6z"/>
<path d="M227 94.2l-.1 .3h.9zM227 94.2h.6l.2 .3z"/>
<path d="M226.8 94.7l.1 .3h.9zM226.8 94.7h1v.3z"/>
<path d="M226.9 95l.1 .1h.6zM227 95.1h.6z"/>
<path d="M240.8 94.5l-.1 .2h1zM240.8 94.5h.9v.2z"/>
<path d="M240.8 94.5l-.1 .2h1zM240.8 94.5h.9v.2z"/>
<path d="M240.8 94.5h.9l-.7-.3zM241 94.2h.5l.2 .3z"/>
<path d="M240.7 94.7l.1 .3h.9zM240.7 94.7h1v.3z"/>
<path d="M240.8 95l.2 .1h.5zM241 95.1h.5z"/>
<path d="M240.8 94.5h.9l-.7-.3zM241 94.2h.5l.2 .3z"/>
<path d="M240.7 94.7l.1 .3h.9zM240.7 94.7h1v.3z"/>
<path d="M240.8 95l.2 .1h.5zM241 95.1h.5z"/>
<path d="M43.6 114.4h.9v.6zM44.5 114.4v.6l.8-.6z"/>
<path d="M67.6 106.6l-.1 .2h1.1zM67.6 106.6h.9l.1 .2z"/>
<path d="M67.6 106.6h.9l-.7-.2zM67.8 106.4h.5l.2 .2z"/>
<path d="M67.5 106.8l.1 .3h.9zM67.5 106.8h1.1l-.1 .3z"/>
<path d="M67.6 107.1l.2 .2h.5zM67.8 107.3h.5z"/>
<path d="M75.6 106.6l-.1 .2h1.1zM75.6 106.6h.9l.1 .2z"/>
<path d="M75.6 106.6l-.1 .2h1.1zM75.6 106.6h.9l.1 .2z"/>
<path d="M75.6 106.6l-.1 .2h1.1zM75.6 106.6h.9l.1 .2z"/>
<path d="M75.6 106.6h.9l-.7-.2zM75.8 106.4h.5l.2 .2z"/>
<path d="M75.5 106.8l.1 .3h.9zM75.5 106.8h1.1l-.1 .3z"/>
<path d="M75.6 107.1l.2 .2h.5zM75.8 107.3h.5z"/>
<path d="M75.6 106.6h.9l-.7-.2zM75.8 106.4h.5l.2 .2z"/>
<path d="M75.5 106.8l.1 .3h.9zM75.5 106.8h1.1l-.1 .3z"/>
<path d="M75.6 107.1l.2 .2h.5zM75.8 107.3h.5z"/>
<path d="M75.6 106.6h.9l-.7-.2zM75.8 106.4h.5l.2 .2z"/>
<path d="M75.5 106.8l.1 .3h.9zM75.5 106.8h1.1l-.1 .3z"/>
<path d="M75.6 107.1l.2 .2h.5zM75.8 107.3h.5z"/>
<path d="M83.6 106.6l-.1 .2h1.1zM83.6 106.6h.9l.1 .2z"/>
<path d="M83.6 106.6l-.1 .2h1.1zM83.6 106.6h.9l.1 .2z"/>
<path d="M83.6 106.6l-.1 .2h1.1zM83.6 106.6h.9l.1 .2z"/>
<path d="M83.6 106.6h.9l-.7-.2zM83.8 106.4h.5l.2 .2z"/>
<path d="M83.5 106.8l.1 .3h.9zM83.5 106.8h1.1l-.1 .3z"/>
<path d="M83.6 107.1l.2 .2h.5zM83.8 107.3h.5z"/>
<path d="M83.6 106.6h.9l-.7-.2zM83.8 106.4h.5l.2 .2z"/>
<path d="M83.5 106.8l.1 .3h.9zM83.5 106.8h1.1l-.1 .3z"/>
<path d="M83.6 107.1l.2 .2h.5zM83.8 107.3h.5z"/>
<path d="M83.6 106.6h.9l-.7-.2zM83.8 106.4h.5l.2 .2z"/>
<path d="M83.5 106.8l.1 .3h.9zM83.5 106.8h1.1l-.1 .3z"/>
<path d="M83.6 107.1l.2 .2h.5zM83.8 107.3h.5z"/>
<path d="M117.2 114.4h.9v.7zM118.1 114.4v.7l.8-.7z"/>
<path d="M203.8 106.6v.2h1zM203.8 106.6h.9l.1 .2z"/>
<path d="M203.8 106.6v.2h1zM203.8 106.6h.9l.1 .2z"/>
<path d="M203.8 106.6h.9l-.6-.2zM204.1 106.4h.5l.1 .2z"/>
<path d="M203.8 106.8v.3h.9zM203.8 106.8h1l-.1 .3z"/>
<path d="M203.8 107.1l.3 .2h.5zM204.1 107.3h.5z"/>
<path d="M203.8 106.6h.9l-.6-.2zM204.1 106.4h.5l.1 .2z"/>
<path d="M203.8 106.8v.3h.9zM203.8 106.8h1l-.1 .3z"/>
<path d="M203.8 107.1l.3 .2h.5zM204.1 107.3h.5z"/>
</g>
<text font-size="5.3" x="18.9" y="196.6">N3ZVT --- 03-23-22</text>
<g font-size="4.5">
<text x="172.8" y="185.8">Linear 35 Volt 5 Amp Power Supply KIT</text>
<text x="195.5" y="191.4">Schematic 2 of 3</text>
<text x="198.3" y="196.3">Power Circuit</text>
</g>
<g font-size="3.7">
<text x="203.6" y="160.8">SCREW</text>
<text x="201.2" y="165.2">TERMINAL</text>
<text x="196.9" y="169.7">CONNECTIONS</text>
</g>
<g font-size="3.1">
<text x="24.5" y="153.7">Notes:</text>
<text x="28.2" y="161.1">Indicates POWER Ground.</text>
<text x="24.6" y="164.9">Control Scheme: RL1 &amp; 2 not powered - Lowest Voltage selected.</text>
<text x="48.6" y="168.6">RL1 not, RL2 powered - Medium Voltage selected.</text>
<text x="48.6" y="172.4">RL1 &amp; RL2 powered - Highest Voltage selected.</text>
</g>
<g font-size="2.8">
<text x="109.9" y="27.7">A</text>
<text x="217.6" y="27.4">V</text>
<text x="107.5" y="31.2">Control</text>
<text x="141.8" y="30.9">V</text>
<text x="146.9" y="30.9">Cont</text>
<text x="166.3" y="34.2">MATCH TO SHEET 1</text>
<text x="214.8" y="30.8">Common</text>
<text x="42.7" y="118.5">15</text>
<text x="67.8" y="116.5">MATCH TO SHEET 3</text>
<text x="110.4" y="119.1">V OUT Sense</text>
<text x="41.5" y="121.9">VAC</text>
</g>
<g font-size="2.6">
<text x="132.4" y="52.2">V</text>
<text x="140.1" y="52.2">+</text>
</g>
<g font-size="2.3">
<text x="188.6" y="128.6">ST2</text>
<text x="188.7" y="136.5">ST1</text>
<text x="188.6" y="148.8">ST3</text>
</g>
<g font-size="2.2">
<text x="22.1" y="52">Input</text>
<text x="23.2" y="49.3">AC</text>
<text x="230.1" y="145.7">+</text>
</g>
<g font-size="1.7">
<text x="54.2" y="36.3">Relay coils shown on</text>
<text x="57.2" y="38.5">Sheet 3 Coils</text>
<text x="34.1" y="45.6">ST2</text>
<text x="35.5" y="42.6">31</text>
<text x="55.7" y="46.8">RL1</text>
<text x="72" y="43.7">RL2</text>
<text x="160.5" y="44">R11</text>
<text x="160.6" y="46.2">470</text>
<text x="35.4" y="48.7">23</text>
<text x="34.4" y="57.8">ST1</text>
<text x="35.3" y="54.8">15</text>
<text x="92" y="59.3">GBU1010</text>
<text x="94.2" y="57.2">BR1</text>
<text x="150" y="59.4">R15</text>
<text x="163.5" y="59.4">R16</text>
<text x="35.9" y="61.5">0</text>
<text x="118.9" y="62.5">TIP41</text>
<text x="120.1" y="60.4">Q1</text>
<text x="150.1" y="61.5">100</text>
<text x="163.6" y="61.5">100</text>
<text x="178.1" y="69.6">TIP3055</text>
<text x="180.2" y="67.5">Q2</text>
<text x="119.4" y="77.2">R23</text>
<text x="192.5" y="77.5">Q3</text>
<text x="119.9" y="79.3">1K</text>
<text x="190.3" y="79.6">TIP3055</text>
<text x="198" y="82.9">0.22</text>
<text x="198.1" y="80.7">R24</text>
<text x="198.1" y="89.2">0.22</text>
<text x="198.2" y="87.1">R25</text>
<text x="214.1" y="89">C19</text>
<text x="231.1" y="89.3">D6</text>
<text x="240.4" y="89.4">DC</text>
<text x="213.2" y="91">100uF</text>
<text x="214.1" y="93.1">50V</text>
<text x="229.1" y="91.4">1N5408</text>
<text x="239.8" y="91.5">OUT</text>
<text x="206.4" y="98.7">4.3K/</text>
<text x="206.8" y="96.6">R19</text>
<text x="207.1" y="100.9">2W</text>
<text x="238.6" y="101.7">ST3</text>
<text x="243.5" y="101.7">Amp</text>
<text x="243.7" y="99.6">Ext.</text>
<text x="242.9" y="103.8">Meter</text>
</g>
<g font-size="1.6">
<text x="71.5" y="88.2">2200uF/50V</text>
<text x="71.8" y="86.3">C12, 13, 14</text>
<text x="55.4" y="95.5">R17</text>
<text x="54.8" y="97.4">4.3K /</text>
<text x="55.6" y="99.3">2W</text>
<text x="231.7" y="126.3">31 Volts</text>
<text x="231.7" y="130">23 Volts</text>
<text x="231.7" y="134.4">15 Volts</text>
<text x="232.2" y="138.1">0 Volts</text>
<text x="226.3" y="148.5">METER</text>
</g>
<g font-size="1.4">
<text x="111.8" y="27.7">pwr</text>
<text x="219.5" y="27.4">CONT</text>
<text x="143.8" y="30.9">pwr</text>
<text x="134.2" y="52.2">POWER</text>
</g>
</svg>
